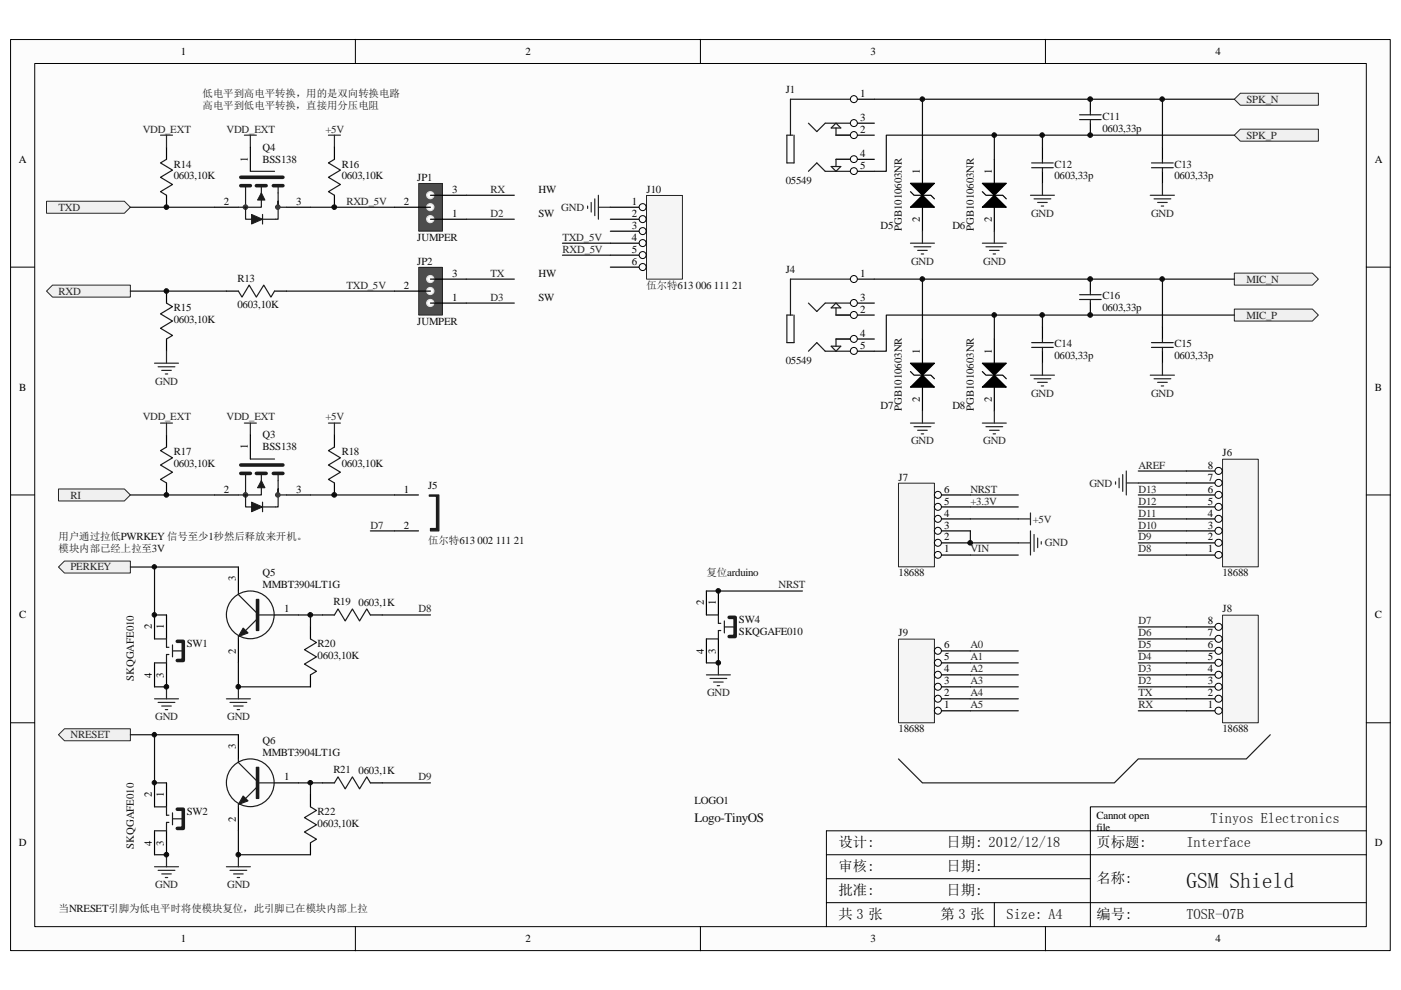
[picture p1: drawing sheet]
<svg xmlns="http://www.w3.org/2000/svg" width="297mm" height="210mm" viewBox="0 0 297 210" stroke-linecap="round" stroke-linejoin="round" font-family="sans-serif">
<path d="M2.3 8.4h292.5v193.1h-292.5z" fill="#fcfcfc"/>
<path d="M2.2 8.4h292.6v193.1h-292.6z" fill="none" stroke="#000" stroke-width=".21"/>
<path d="M7.4 13.5h282.3v183h-282.3z" fill="#fcfcfc"/>
<g fill="none" stroke="#000" stroke-width=".21">
<path d="M7.4 13.5h282.3v183h-282.3zM75.3 8.3v5.1M148.5 8.3v5.1M221.7 8.3v5.1M2.2 56.6h5.1M289.7 56.6h5.1M2.2 104.9h5.1M289.7 104.9h5.1M2.2 153.2h5.1M289.7 153.2h5.1M289.7 171.1h-58.5v25.4M289.7 176.1h-114.5v20.4"/>
<path d="M75.3 196.5v5.1M148.5 196.5v5.1M175.2 181.2h114.5M175.2 186.3h56M175.2 191.4h114.5M210.8 191.4v5.1M221.7 196.5v5.1"/>
</g>
<path d="M32.8 130.4v5.1M35.3 130.4v5.1M149.8 125.3v5.1M149.8 135.5v5M152.3 125.3v5.1M152.3 135.5v5M32.8 140.5v5.1M35.3 140.5v5.1" fill="none" stroke="#000" stroke-width=".25"/>
<path d="M32.8 135.5h2.5v1.7h.5M35.8 138.8h-.5v1.7h-2.5M36.6 138h2M36.6 136.7v2.6M149.8 130.4h2.5v1.8h.5M152.8 133.7h-.5v1.8h-2.5M153.6 132.9h2M153.6 131.7v2.5" fill="none" stroke="#1c1c1c" stroke-width=".25"/>
<path d="M37.6 136h1.3v4h-1.3M154.6 130.9h1.3v4.1h-1.3" fill="none" stroke="#1c1c1c" stroke-width=".76"/>
<path d="M12.4 120.2l1.3-1.2h13.9v2.5h-13.9z" fill-rule="evenodd" fill="#f0f0f0"/>
<path d="M12.4 120.2l1.3-1.2h13.9v2.5h-13.9z" fill="none" stroke="#262626" stroke-width=".21"/>
<path d="M32.8 148.2h5M33.5 148.9h3.6M34.3 149.7h2M35 150.5h.6M35.3 145.6v2.6" fill="none" stroke="#262626" stroke-width=".25"/>
<path d="M12.4 155.8l1.3-1.3h13.9v2.6h-13.9z" fill-rule="evenodd" fill="#f0f0f0"/>
<path d="M12.4 155.8l1.3-1.3h13.9v2.6h-13.9z" fill="none" stroke="#262626" stroke-width=".21"/>
<path d="M149.8 143.1h5.1M150.5 143.8h3.6M151.3 144.6h2M152.1 145.4h.5M152.3 140.5v2.6" fill="none" stroke="#262626" stroke-width=".25"/>
<path d="M259.2 130.5h7.6v22.7h-7.6z" fill="#f5f5f5"/>
<path d="M259.2 130.4h7.6v22.8h-7.6z" fill="none" stroke="#262626" stroke-width=".21"/>
<path d="M251.5 150.7h7.7" fill="none" stroke="#000" stroke-width=".25"/>
<circle cx="258.4" cy="150.7" r=".75" fill="#fcfcfc"/>
<circle cx="258.4" cy="150.7" r=".75" fill="none" stroke="#000" stroke-width=".21"/>
<path d="M251.5 148.2h7.7" fill="none" stroke="#000" stroke-width=".25"/>
<circle cx="258.4" cy="148.2" r=".75" fill="#fcfcfc"/>
<circle cx="258.4" cy="148.2" r=".75" fill="none" stroke="#000" stroke-width=".21"/>
<path d="M251.5 145.6h7.7" fill="none" stroke="#000" stroke-width=".25"/>
<circle cx="258.4" cy="145.6" r=".75" fill="#fcfcfc"/>
<circle cx="258.4" cy="145.6" r=".75" fill="none" stroke="#000" stroke-width=".21"/>
<path d="M251.5 143.1h7.7" fill="none" stroke="#000" stroke-width=".25"/>
<circle cx="258.4" cy="143.1" r=".75" fill="#fcfcfc"/>
<circle cx="258.4" cy="143.1" r=".75" fill="none" stroke="#000" stroke-width=".21"/>
<path d="M251.5 140.5h7.7" fill="none" stroke="#000" stroke-width=".25"/>
<circle cx="258.4" cy="140.5" r=".75" fill="#fcfcfc"/>
<circle cx="258.4" cy="140.5" r=".75" fill="none" stroke="#000" stroke-width=".21"/>
<path d="M251.5 138h7.7" fill="none" stroke="#000" stroke-width=".25"/>
<circle cx="258.4" cy="138" r=".75" fill="#fcfcfc"/>
<circle cx="258.4" cy="138" r=".75" fill="none" stroke="#000" stroke-width=".21"/>
<path d="M251.5 135.5h7.7" fill="none" stroke="#000" stroke-width=".25"/>
<circle cx="258.4" cy="135.5" r=".75" fill="#fcfcfc"/>
<circle cx="258.4" cy="135.5" r=".75" fill="none" stroke="#000" stroke-width=".21"/>
<path d="M251.5 132.9h7.7" fill="none" stroke="#000" stroke-width=".25"/>
<circle cx="258.4" cy="132.9" r=".75" fill="#fcfcfc"/>
<circle cx="258.4" cy="132.9" r=".75" fill="none" stroke="#000" stroke-width=".21"/>
<path d="M259.2 97.4h7.6v22.8h-7.6z" fill="#f5f5f5"/>
<path d="M259.2 97.4h7.6v22.8h-7.6z" fill="none" stroke="#262626" stroke-width=".21"/>
<path d="M251.5 117.7h7.7" fill="none" stroke="#000" stroke-width=".25"/>
<circle cx="258.4" cy="117.7" r=".75" fill="#fcfcfc"/>
<circle cx="258.4" cy="117.7" r=".75" fill="none" stroke="#000" stroke-width=".21"/>
<path d="M251.5 115.1h7.7" fill="none" stroke="#000" stroke-width=".25"/>
<circle cx="258.4" cy="115.1" r=".75" fill="#fcfcfc"/>
<circle cx="258.4" cy="115.1" r=".75" fill="none" stroke="#000" stroke-width=".21"/>
<path d="M251.5 112.6h7.7" fill="none" stroke="#000" stroke-width=".25"/>
<circle cx="258.4" cy="112.6" r=".75" fill="#fcfcfc"/>
<circle cx="258.4" cy="112.6" r=".75" fill="none" stroke="#000" stroke-width=".21"/>
<path d="M251.5 110h7.7" fill="none" stroke="#000" stroke-width=".25"/>
<circle cx="258.4" cy="110" r=".75" fill="#fcfcfc"/>
<circle cx="258.4" cy="110" r=".75" fill="none" stroke="#000" stroke-width=".21"/>
<path d="M251.5 107.5h7.7" fill="none" stroke="#000" stroke-width=".25"/>
<circle cx="258.4" cy="107.5" r=".75" fill="#fcfcfc"/>
<circle cx="258.4" cy="107.5" r=".75" fill="none" stroke="#000" stroke-width=".21"/>
<path d="M251.5 104.9h7.7" fill="none" stroke="#000" stroke-width=".25"/>
<circle cx="258.4" cy="104.9" r=".75" fill="#fcfcfc"/>
<circle cx="258.4" cy="104.9" r=".75" fill="none" stroke="#000" stroke-width=".21"/>
<path d="M251.5 102.4h7.7" fill="none" stroke="#000" stroke-width=".25"/>
<circle cx="258.4" cy="102.4" r=".75" fill="#fcfcfc"/>
<circle cx="258.4" cy="102.4" r=".75" fill="none" stroke="#000" stroke-width=".21"/>
<path d="M251.5 99.9h7.7" fill="none" stroke="#000" stroke-width=".25"/>
<circle cx="258.4" cy="99.8" r=".75" fill="#fcfcfc"/>
<circle cx="258.4" cy="99.8" r=".75" fill="none" stroke="#000" stroke-width=".21"/>
<path d="M190.5 135.6h7.6v17.6h-7.6z" fill="#f5f5f5"/>
<path d="M190.5 135.5h7.6v17.7h-7.6z" fill="none" stroke="#262626" stroke-width=".21"/>
<path d="M198.1 150.7h7.6" fill="none" stroke="#000" stroke-width=".25"/>
<circle cx="198.9" cy="150.7" r=".74" fill="#fcfcfc"/>
<circle cx="198.9" cy="150.7" r=".74" fill="none" stroke="#000" stroke-width=".21"/>
<path d="M198.1 148.2h7.6" fill="none" stroke="#000" stroke-width=".25"/>
<circle cx="198.9" cy="148.1" r=".74" fill="#fcfcfc"/>
<circle cx="198.9" cy="148.1" r=".74" fill="none" stroke="#000" stroke-width=".21"/>
<path d="M198.1 145.6h7.6" fill="none" stroke="#000" stroke-width=".25"/>
<circle cx="198.9" cy="145.6" r=".74" fill="#fcfcfc"/>
<circle cx="198.9" cy="145.6" r=".74" fill="none" stroke="#000" stroke-width=".21"/>
<path d="M198.1 143.1h7.6" fill="none" stroke="#000" stroke-width=".25"/>
<circle cx="198.9" cy="143.1" r=".74" fill="#fcfcfc"/>
<circle cx="198.9" cy="143.1" r=".74" fill="none" stroke="#000" stroke-width=".21"/>
<path d="M198.1 140.5h7.6" fill="none" stroke="#000" stroke-width=".25"/>
<circle cx="198.9" cy="140.5" r=".74" fill="#fcfcfc"/>
<circle cx="198.9" cy="140.5" r=".74" fill="none" stroke="#000" stroke-width=".21"/>
<path d="M198.1 138h7.6" fill="none" stroke="#000" stroke-width=".25"/>
<circle cx="198.9" cy="138" r=".74" fill="#fcfcfc"/>
<circle cx="198.9" cy="138" r=".74" fill="none" stroke="#000" stroke-width=".21"/>
<path d="M190.5 102.5h7.6v17.7h-7.6z" fill="#f5f5f5"/>
<path d="M190.5 102.4h7.6v17.8h-7.6z" fill="none" stroke="#262626" stroke-width=".21"/>
<path d="M198.1 117.7h7.6" fill="none" stroke="#000" stroke-width=".25"/>
<circle cx="198.9" cy="117.7" r=".74" fill="#fcfcfc"/>
<circle cx="198.9" cy="117.7" r=".74" fill="none" stroke="#000" stroke-width=".21"/>
<path d="M198.1 115.1h7.6" fill="none" stroke="#000" stroke-width=".25"/>
<circle cx="198.9" cy="115.1" r=".74" fill="#fcfcfc"/>
<circle cx="198.9" cy="115.1" r=".74" fill="none" stroke="#000" stroke-width=".21"/>
<path d="M198.1 112.6h7.6" fill="none" stroke="#000" stroke-width=".25"/>
<circle cx="198.9" cy="112.5" r=".74" fill="#fcfcfc"/>
<circle cx="198.9" cy="112.5" r=".74" fill="none" stroke="#000" stroke-width=".21"/>
<path d="M198.1 110h7.6" fill="none" stroke="#000" stroke-width=".25"/>
<circle cx="198.9" cy="110" r=".74" fill="#fcfcfc"/>
<circle cx="198.9" cy="110" r=".74" fill="none" stroke="#000" stroke-width=".21"/>
<path d="M198.1 107.5h7.6" fill="none" stroke="#000" stroke-width=".25"/>
<circle cx="198.9" cy="107.5" r=".74" fill="#fcfcfc"/>
<circle cx="198.9" cy="107.5" r=".74" fill="none" stroke="#000" stroke-width=".21"/>
<path d="M198.1 104.9h7.6" fill="none" stroke="#000" stroke-width=".25"/>
<circle cx="198.9" cy="104.9" r=".74" fill="#fcfcfc"/>
<circle cx="198.9" cy="104.9" r=".74" fill="none" stroke="#000" stroke-width=".21"/>
<g fill="none" stroke="#0e0e0e" stroke-width=".25">
<path d="M241.3 99.9h10.2M205.7 112.6v2.5h10.2M205.7 117.7h10.2M205.7 110h10.2M205.7 107.5h10.2M205.7 104.9h10.2M241.3 117.7h10.2M241.3 115.1h10.2M241.3 112.6h10.2M241.3 110h10.2M241.3 107.5h10.2M241.3 104.9h10.2"/>
<path d="M241.3 102.4h10.2M205.7 138h10.2M241.3 138h10.2M241.3 135.5h10.2M241.3 132.9h10.2M205.7 150.7h10.2M205.7 148.2h10.2M205.7 145.6h10.2M205.7 143.1h10.2M205.7 140.5h10.2M241.3 150.7h10.2M241.3 148.2h10.2"/>
<path d="M241.3 145.6h10.2M241.3 143.1h10.2M241.3 140.5h10.2"/>
</g>
<path d="M238.8 99.9v5M215.9 115.1h2.6M215.9 110h2.6M218.5 108.8v2.5M218.5 112.6v5.1M219.2 113.3v3.6M220 114.1v2M220.8 114.9v.5M236.5 102.2v.5M237.3 101.4v2M238 100.6v3.6M238.8 102.4h2.5" fill="none" stroke="#262626" stroke-width=".25"/>
<path d="M269.3 155.8l-5.1 5.1h-22.9l-5 5.1h-40.7l-5.1-5.1" fill="none" stroke="#1c1c1c" stroke-width=".25"/>
<path d="M9.9 42.7h16.5l1.2 1.2-1.2 1.3h-16.5z" fill-rule="evenodd" fill="#f0f0f0"/>
<path d="M9.9 42.7h16.5l1.2 1.2-1.2 1.3h-16.5z" fill="none" stroke="#262626" stroke-width=".21"/>
<path d="M9.9 61.7l1.2-1.2h16.5v2.5h-16.5z" fill-rule="evenodd" fill="#f0f0f0"/>
<path d="M9.9 61.7l1.2-1.2h16.5v2.5h-16.5z" fill="none" stroke="#262626" stroke-width=".21"/>
<path d="M261.7 65.5h16.6l1.2 1.3-1.2 1.3h-16.6z" fill-rule="evenodd" fill="#f0f0f0"/>
<path d="M261.7 65.5h16.6l1.2 1.3-1.2 1.3h-16.6z" fill="none" stroke="#262626" stroke-width=".21"/>
<path d="M261.7 28.7l1.3-1.3h16.5v2.5h-16.5z" fill-rule="evenodd" fill="#f0f0f0"/>
<path d="M261.7 28.7l1.3-1.3h16.5v2.5h-16.5z" fill="none" stroke="#262626" stroke-width=".21"/>
<path d="M53.1 31.2v5.1M221 31.2v2.6M221 36.3v2.6M246.5 31.2v2.6M246.5 36.3v2.6M45.5 43.9h5M60.7 43.9h5.1M221 69.3v2.6M221 74.5v2.5M246.5 69.3v2.6M246.5 74.5v2.5" fill="none" stroke="#000" stroke-width=".25"/>
<g fill="none" stroke="#1c1c1c" stroke-width=".25">
<path d="M218.7 35.6h4.6M218.7 34.5h4.6M221 33.8v.7M221 35.6v.7M244.1 35.6h4.6M244.1 34.5h4.6M246.5 33.8v.7M246.5 35.6v.7M218.7 73.7h4.6M218.7 72.6h4.6M221 71.9v.7M221 73.7v.8"/>
<path d="M244.1 73.7h4.6M244.1 72.6h4.6M246.5 71.9v.7M246.5 73.7v.8"/>
</g>
<g fill="none" stroke="#262626" stroke-width=".25">
<path d="M51.8 28.7h2.6M53.1 28.7v2.5M69.6 28.7h2.6M70.9 28.7v2.5M221 38.9v2.5M246.5 38.9v2.5M218.5 41.4h5.1M219.2 42.2h3.6M220 42.9h2M220.8 43.7h.5M243.9 41.4h5.1M244.7 42.2h3.5"/>
<path d="M245.4 42.9h2.1M246.2 43.7h.5M218.5 79.5h5.1M221 77v2.5M243.9 79.5h5.1M246.5 77v2.5M219.2 80.3h3.6M220 81.1h2M220.8 81.8h.5M244.7 80.3h3.5M245.4 81.1h2.1M246.2 81.8h.5"/>
</g>
<path d="M51.1 37.6h8.9M51.1 39.4h2M54.4 39.4h2M58 39.4h2" fill="none" stroke="#1c1c1c" stroke-width=".76"/>
<path d="M55.4 40.9l.8 1.5h-1.6z" fill="#1c1c1c"/>
<path d="M55.4 40.9l.8 1.5h-1.6z" fill="none" stroke="#1c1c1c" stroke-width=".21"/>
<path d="M52.1 39.4v4M59 39.4v4.5v-1.2" fill="none" stroke="#1c1c1c" stroke-width=".25"/>
<circle cx="52" cy="43.9" r=".48" fill="#373737"/>
<circle cx="52" cy="43.9" r=".48" fill="none" stroke="#373737" stroke-width=".21"/>
<path d="M53.1 36.3h5.1M55.4 39.6v4.3h-4.9M59 43.9h1.7" fill="none" stroke="#1c1c1c" stroke-width=".25"/>
<path d="M53.3 45.5l2.4 1-2.4 1z" fill="#1c1c1c"/>
<path d="M53.3 45.5l2.4 1-2.4 1z" fill="none" stroke="#1c1c1c" stroke-width=".21"/>
<path d="M52.1 43.9v2.6h1.2M55.7 45.5v2M59 43.9v2.6h-3.3" fill="none" stroke="#1c1c1c" stroke-width=".25"/>
<circle cx="58.9" cy="43.9" r=".48" fill="#373737"/>
<circle cx="58.9" cy="43.9" r=".48" fill="none" stroke="#373737" stroke-width=".21"/>
<path d="M35.3 31.2v2.6M70.9 31.2v2.6M35.3 41.4v2.5M70.9 41.4v2.5" fill="none" stroke="#000" stroke-width=".25"/>
<path d="M35.3 33.8l-1.3 .7 2.6 1.6-2.6 1.5 2.6 1.5-2.6 1.5 1.3 .8M70.9 33.8l-1.3 .7 2.6 1.6-2.6 1.5 2.6 1.5-2.6 1.5 1.3 .8" fill="none" stroke="#1c1c1c" stroke-width=".25"/>
<path d="M34 28.7h2.6M35.3 28.7v2.5" fill="none" stroke="#262626" stroke-width=".25"/>
<path d="M65.8 43.9h17.8" fill="none" stroke="#0e0e0e" stroke-width=".25"/>
<path d="M261.7 57.9h16.6l1.2 1.3-1.2 1.3h-16.6z" fill-rule="evenodd" fill="#f0f0f0"/>
<path d="M261.7 57.9h16.6l1.2 1.3-1.2 1.3h-16.6z" fill="none" stroke="#262626" stroke-width=".21"/>
<path d="M180.3 26.1h5.1" fill="none" stroke="#000" stroke-width=".25"/>
<circle cx="181" cy="26.1" r=".74" fill="#fcfcfc"/>
<circle cx="181" cy="26.1" r=".74" fill="none" stroke="#000" stroke-width=".21"/>
<path d="M180.3 28.7h5.1" fill="none" stroke="#000" stroke-width=".25"/>
<circle cx="181" cy="28.6" r=".74" fill="#fcfcfc"/>
<circle cx="181" cy="28.6" r=".74" fill="none" stroke="#000" stroke-width=".21"/>
<path d="M180.3 21h5.1" fill="none" stroke="#000" stroke-width=".25"/>
<circle cx="181" cy="21" r=".74" fill="#fcfcfc"/>
<circle cx="181" cy="21" r=".74" fill="none" stroke="#000" stroke-width=".21"/>
<path d="M167.6 21h12.7M171.4 26.1l1.8 1.8 1.8-1.8h5.3M176.2 27.1l1-1 1.1 1zM177.2 27.1v1.6h3.1" fill="none" stroke="#1c1c1c" stroke-width=".25"/>
<path d="M180.3 36.3h5.1" fill="none" stroke="#000" stroke-width=".25"/>
<circle cx="181" cy="36.3" r=".73" fill="#fcfcfc"/>
<circle cx="181" cy="36.3" r=".73" fill="none" stroke="#000" stroke-width=".21"/>
<path d="M180.3 33.8h5.1" fill="none" stroke="#000" stroke-width=".25"/>
<circle cx="181" cy="33.7" r=".73" fill="#fcfcfc"/>
<circle cx="181" cy="33.7" r=".73" fill="none" stroke="#000" stroke-width=".21"/>
<path d="M167.6 21v7.7M168.1 28.7h-1.3v5.8h1.6v-5.8M171.4 36.3l1.8-1.8 1.8 1.8h5.3M176.2 35.3h2.1l-1.1 1zM180.3 33.8h-3.1v1.5" fill="none" stroke="#1c1c1c" stroke-width=".25"/>
<path d="M180.3 64.3h5.1" fill="none" stroke="#000" stroke-width=".25"/>
<circle cx="181" cy="64.2" r=".74" fill="#fcfcfc"/>
<circle cx="181" cy="64.2" r=".74" fill="none" stroke="#000" stroke-width=".21"/>
<path d="M180.3 66.8h5.1" fill="none" stroke="#000" stroke-width=".25"/>
<circle cx="181" cy="66.8" r=".74" fill="#fcfcfc"/>
<circle cx="181" cy="66.8" r=".74" fill="none" stroke="#000" stroke-width=".21"/>
<path d="M180.3 59.2h5.1" fill="none" stroke="#000" stroke-width=".25"/>
<circle cx="181" cy="59.2" r=".74" fill="#fcfcfc"/>
<circle cx="181" cy="59.2" r=".74" fill="none" stroke="#000" stroke-width=".21"/>
<path d="M167.6 59.2h12.7M171.4 64.3l1.8 1.7 1.8-1.7h5.3M176.2 65.3l1-1 1.1 1zM177.2 65.3v1.5h3.1" fill="none" stroke="#1c1c1c" stroke-width=".25"/>
<path d="M180.3 74.5h5.1" fill="none" stroke="#000" stroke-width=".25"/>
<circle cx="181" cy="74.4" r=".74" fill="#fcfcfc"/>
<circle cx="181" cy="74.4" r=".74" fill="none" stroke="#000" stroke-width=".21"/>
<path d="M180.3 71.9h5.1" fill="none" stroke="#000" stroke-width=".25"/>
<circle cx="181" cy="71.9" r=".74" fill="#fcfcfc"/>
<circle cx="181" cy="71.9" r=".74" fill="none" stroke="#000" stroke-width=".21"/>
<path d="M167.6 59.2v7.6M168.1 66.8h-1.3v5.8h1.6v-5.8M171.4 74.5l1.8-1.9 1.8 1.9h5.3M176.2 73.4h2.1l-1.1 1.1zM180.3 71.9h-3.1v1.5" fill="none" stroke="#1c1c1c" stroke-width=".25"/>
<path d="M261.7 21l1.3-1.2h16.5v2.5h-16.5z" fill-rule="evenodd" fill="#f0f0f0"/>
<path d="M261.7 21l1.3-1.2h16.5v2.5h-16.5z" fill="none" stroke="#262626" stroke-width=".21"/>
<g fill="none" stroke="#000" stroke-width=".25">
<path d="M193 38.9h5.1l-2.5 2.5zM195.6 33.8v5.1M208.3 38.9h5.1l-2.6 2.5zM210.8 33.8v5.1M231.2 21v2.6M231.2 26.1v2.6M193 43.9l2.6-2.5 2.5 2.5zM193 40.6l.8 .8h3.6l.7 .8M195.6 43.9v5.1M208.3 43.9l2.5-2.5 2.6 2.5zM208.3 40.6l.7 .8h3.6l.8 .8M210.8 43.9v5.1"/>
<path d="M231.2 59.2v2.5M193 77h5.1l-2.5 2.5zM193 78.8l.8 .7h3.6l.7 .8M195.6 71.9v5.1M208.3 77h5.1l-2.6 2.5zM208.3 78.8l.7 .7h3.6l.8 .8M210.8 71.9v5.1M231.2 64.3v2.5M193 82.1l2.6-2.6 2.5 2.6zM195.6 82.1v5.1M208.3 82.1l2.5-2.6 2.6 2.6zM210.8 82.1v5.1"/>
</g>
<path d="M228.9 25.4h4.6M228.9 24.3h4.6M231.2 23.6v.7M231.2 25.4v.7M228.9 63.5h4.6M228.9 62.5h4.6M231.2 61.7v.8M231.2 63.5v.8" fill="none" stroke="#1c1c1c" stroke-width=".25"/>
<path d="M185.4 21h76.3M195.6 21v12.8M210.8 28.7v5.1M261.7 28.7h-73.8v7.6h-2.5M185.4 59.2h76.3M195.6 59.2v12.7M210.8 66.8v5.1M261.7 66.8h-73.8v7.7h-2.5" fill="none" stroke="#0e0e0e" stroke-width=".25"/>
<path d="M193 38.9h5.1l-2.5 2.5zM208.3 38.9h5.1l-2.6 2.5zM193 43.9l2.6-2.5 2.5 2.5zM208.3 43.9l2.5-2.5 2.6 2.5zM193 77h5.1l-2.5 2.5zM208.3 77h5.1l-2.6 2.5zM193 82.1l2.6-2.6 2.5 2.6zM208.3 82.1l2.5-2.6 2.6 2.6z" fill="#000"/>
<g fill="none" stroke="#262626" stroke-width=".25">
<path d="M193 51.6h5.1M193.8 52.3h3.6M194.6 53.1h2M195.3 53.8h.5M195.6 49v2.6M208.3 51.6h5.1M209 52.3h3.6M209.8 53.1h2M210.6 53.8h.5M210.8 49v2.6M193 89.7h5.1M193.8 90.5h3.6"/>
<path d="M194.6 91.2h2M195.3 92h.5M195.6 87.2v2.5M208.3 89.7h5.1M209 90.5h3.6M209.8 91.2h2M210.6 92h.5M210.8 87.2v2.5"/>
</g>
<path d="M88.8 38.9h5v10.1h-5z" fill="#4c4c4c"/>
<path d="M88.8 38.9h5v10.1h-5z" fill="none" stroke="#262626" stroke-width=".21"/>
<path d="M83.6 43.9h5.1M93.8 41.4h5.1" fill="none" stroke="#000" stroke-width=".25"/>
<circle cx="91.2" cy="41.4" r=".75" fill="#fcfcfc"/>
<circle cx="91.2" cy="41.4" r=".75" fill="none" stroke="#e2e2e2" stroke-width=".25"/>
<path d="M93.8 46.5h5.1" fill="none" stroke="#000" stroke-width=".25"/>
<circle cx="91.2" cy="43.9" r=".75" fill="#fcfcfc"/>
<circle cx="91.2" cy="43.9" r=".75" fill="none" stroke="#e2e2e2" stroke-width=".25"/>
<circle cx="91.2" cy="46.5" r=".75" fill="#fcfcfc"/>
<circle cx="91.2" cy="46.5" r=".75" fill="none" stroke="#e2e2e2" stroke-width=".25"/>
<path d="M88.7 43.9h2.6M91.3 46.5h2.5M91.3 41.4h2.5" fill="none" stroke="#000" stroke-width=".25"/>
<path d="M88.8 56.7h5v10.1h-5z" fill="#4c4c4c"/>
<path d="M88.8 56.7h5v10.1h-5z" fill="none" stroke="#262626" stroke-width=".21"/>
<path d="M93.8 59.2h5.1M83.6 61.7h5.1" fill="none" stroke="#000" stroke-width=".25"/>
<circle cx="91.2" cy="59.2" r=".75" fill="#fcfcfc"/>
<circle cx="91.2" cy="59.2" r=".75" fill="none" stroke="#e2e2e2" stroke-width=".25"/>
<path d="M93.8 64.3h5.1" fill="none" stroke="#000" stroke-width=".25"/>
<circle cx="91.2" cy="61.7" r=".75" fill="#fcfcfc"/>
<circle cx="91.2" cy="61.7" r=".75" fill="none" stroke="#e2e2e2" stroke-width=".25"/>
<circle cx="91.2" cy="64.2" r=".75" fill="#fcfcfc"/>
<circle cx="91.2" cy="64.2" r=".75" fill="none" stroke="#e2e2e2" stroke-width=".25"/>
<path d="M91.3 59.2h2.5M35.3 61.7v2.6M35.3 71.9v2.6M48 61.7h2.5M58.2 61.7h2.5M88.7 61.7h2.6M91.3 64.3h2.5M50.5 120.2v5.1M50.5 135.5v5M58.2 130.4h5.1" fill="none" stroke="#000" stroke-width=".25"/>
<path d="M27.6 43.9h17.9M98.9 41.4h10.1M98.9 46.5h10.1M98.9 59.2h10.1M27.6 61.7h20.4M60.7 61.7h22.9M98.9 64.3h10.1" fill="none" stroke="#0e0e0e" stroke-width=".25"/>
<path d="M35.3 64.3l1.3 .7-2.6 1.5 2.6 1.6-2.6 1.5 2.6 1.5-1.3 .8M50.5 61.7l.8 1.3 1.5-2.5 1.6 2.5 1.5-2.5 1.5 2.5 .8-1.3M50.5 125.3v.8l3.9 3.8M50.5 135v.5M54.4 131.4l-2.3 2.3M54.4 130.4h3.8" fill="none" stroke="#1c1c1c" stroke-width=".25"/>
<path d="M32.8 77h5M33.5 77.8h3.6M34.3 78.5h2M35 79.3h.6M35.3 74.5v2.5" fill="none" stroke="#262626" stroke-width=".25"/>
<path d="M54.4 127.1h.5v6.6h-.5z" fill-rule="evenodd" fill="#1c1c1c"/>
<path d="M54.4 127.1h.5v6.6h-.5z" fill="none" stroke="#1c1c1c" stroke-width=".25"/>
<path d="M51.6 133.2l1 1-2.1 .8z" fill="#1c1c1c"/>
<g fill="none" stroke="#1c1c1c" stroke-width=".25">
<path d="M51.6 133.2l1 1-2.1 .8zM65.8 135.5l1.3 .7-2.5 1.6 2.5 1.5-2.5 1.5 2.5 1.5-1.3 .8M70.9 130.4l.8-1.3 1.5 2.6 1.5-2.6 1.5 2.6 1.6-2.6 .7 1.3M32.8 171.1h2.5v1.7h.5M35.8 174.4h-.5v1.7h-2.5M36.6 173.6h2M36.6 172.3v2.6M50.5 160.9v.8l3.9 3.8M50.5 170.6v.5M54.4 167l-2.3 2.3M54.4 166h3.8"/>
<circle cx="53.1" cy="130.4" r="5.1"/>
</g>
<path d="M48 148.2h5.1M48.8 148.9h3.5M49.5 149.7h2.1M50.3 150.5h.5M50.5 145.6v2.6M32.8 183.8h5M33.5 184.5h3.6M34.3 185.3h2M35 186.1h.6M35.3 181.2v2.6" fill="none" stroke="#262626" stroke-width=".25"/>
<path d="M50.5 120.2h-17.7v10.2h2.5M63.3 130.4h5.1M65.8 130.4v2.5M81.1 130.4h10.2M32.8 145.6h2.5M50.5 140.5v5.1h15.3" fill="none" stroke="#0e0e0e" stroke-width=".25"/>
<path d="M65.8 132.9v2.6M68.4 130.4h2.5M78.5 130.4h2.6M50.5 155.8v5.1M65.8 143.1v2.5M32.8 166v5.1M32.8 176.1v5.1M35.3 166v5.1M35.3 176.1v5.1M50.5 171.1v5M58.2 166h5.1" fill="none" stroke="#000" stroke-width=".25"/>
<path d="M37.6 171.6h1.3v4h-1.3" fill="none" stroke="#1c1c1c" stroke-width=".76"/>
<path d="M54.4 162.7h.5v6.6h-.5z" fill-rule="evenodd" fill="#1c1c1c"/>
<path d="M54.4 162.7h.5v6.6h-.5z" fill="none" stroke="#1c1c1c" stroke-width=".25"/>
<path d="M51.6 168.8l1 1-2.1 .8z" fill="#1c1c1c"/>
<g fill="none" stroke="#1c1c1c" stroke-width=".25">
<path d="M51.6 168.8l1 1-2.1 .8zM65.8 171.1l1.3 .7-2.5 1.6 2.5 1.5-2.5 1.5 2.5 1.5-1.3 .8M70.9 166l.8-1.3 1.5 2.6 1.5-2.6 1.5 2.6 1.6-2.6 .7 1.3"/>
<circle cx="53.1" cy="166" r="5.1"/>
</g>
<path d="M48 183.8h5.1M48.8 184.5h3.5M49.5 185.3h2.1M50.3 186.1h.5M50.5 181.2v2.6" fill="none" stroke="#262626" stroke-width=".25"/>
<path d="M149.8 125.3h20.3M50.5 155.8h-17.7v10.2h2.5M50.5 176.1v5.1h15.3M63.3 166h5.1M65.8 166v2.5M81.1 166h10.2M32.8 181.2h2.5" fill="none" stroke="#0e0e0e" stroke-width=".25"/>
<path d="M65.8 168.5v2.6M65.8 178.7v2.5M68.4 166h2.5M78.5 166h2.6" fill="none" stroke="#000" stroke-width=".25"/>
<path d="M12.4 103.7h14l1.2 1.2-1.2 1.3h-14z" fill-rule="evenodd" fill="#f0f0f0"/>
<path d="M12.4 103.7h14l1.2 1.2-1.2 1.3h-14z" fill="none" stroke="#262626" stroke-width=".21"/>
<path d="M51.8 89.7h2.6M53.1 89.7v2.5M69.6 89.7h2.6M70.9 89.7v2.5" fill="none" stroke="#262626" stroke-width=".25"/>
<path d="M53.1 92.2v5.1M45.5 104.9h5M60.7 104.9h5.1" fill="none" stroke="#000" stroke-width=".25"/>
<path d="M51.1 98.6h8.9M51.1 100.4h2M54.4 100.4h2M58 100.4h2" fill="none" stroke="#1c1c1c" stroke-width=".76"/>
<path d="M55.4 101.9l.8 1.5h-1.6z" fill="#1c1c1c"/>
<path d="M55.4 101.9l.8 1.5h-1.6z" fill="none" stroke="#1c1c1c" stroke-width=".21"/>
<path d="M52.1 100.4v4M59 100.4v4.5v-1.2" fill="none" stroke="#1c1c1c" stroke-width=".25"/>
<circle cx="52" cy="104.9" r=".49" fill="#373737"/>
<circle cx="52" cy="104.9" r=".49" fill="none" stroke="#373737" stroke-width=".21"/>
<path d="M53.1 97.3h5.1M55.4 100.6v4.3h-4.9M59 104.9h1.7" fill="none" stroke="#1c1c1c" stroke-width=".25"/>
<path d="M53.3 106.5l2.4 1-2.4 1z" fill="#1c1c1c"/>
<path d="M53.3 106.5l2.4 1-2.4 1z" fill="none" stroke="#1c1c1c" stroke-width=".21"/>
<path d="M52.1 104.9v2.6h1.2M55.7 106.5v2M59 104.9v2.6h-3.3" fill="none" stroke="#1c1c1c" stroke-width=".25"/>
<circle cx="58.9" cy="104.9" r=".49" fill="#373737"/>
<circle cx="58.9" cy="104.9" r=".49" fill="none" stroke="#373737" stroke-width=".21"/>
<path d="M35.3 92.2v2.6M70.9 92.2v2.6M35.3 102.4v2.5M70.9 102.4v2.5M83.6 104.9h5.1M83.6 112.6h5.1" fill="none" stroke="#000" stroke-width=".25"/>
<path d="M35.3 94.8l-1.3 .7 2.6 1.6-2.6 1.5 2.6 1.5-2.6 1.5 1.3 .8M70.9 94.8l-1.3 .7 2.6 1.6-2.6 1.5 2.6 1.5-2.6 1.5 1.3 .8" fill="none" stroke="#1c1c1c" stroke-width=".25"/>
<path d="M34 89.7h2.6M35.3 89.7v2.5" fill="none" stroke="#262626" stroke-width=".25"/>
<path d="M27.6 104.9h17.9M65.8 104.9h17.8" fill="none" stroke="#0e0e0e" stroke-width=".25"/>
<path d="M91 104.9h2v7.7h-1.7v-.5h1.2v-6.9h-1.5z" fill-rule="evenodd" fill="#1c1c1c"/>
<path d="M91 104.9h2v7.7h-1.7v-.5h1.2v-6.9h-1.5z" fill="none" stroke="#1c1c1c" stroke-width=".25"/>
<path d="M221 28.7v2.5M246.5 21v10.2M246.5 59.2v10.1M221 66.8v2.5M78.5 112.6h5.1M27.6 120.2h5.2M27.6 155.8h5.2M149.8 140.5h2.5" fill="none" stroke="#0e0e0e" stroke-width=".25"/>
<path d="M137.1 41.5h7.6v17.7h-7.6z" fill="#f5f5f5"/>
<path d="M137.1 41.4h7.6v17.8h-7.6z" fill="none" stroke="#262626" stroke-width=".21"/>
<path d="M129.4 43.9h7.7" fill="none" stroke="#000" stroke-width=".25"/>
<circle cx="136.3" cy="43.9" r=".74" fill="#fcfcfc"/>
<circle cx="136.3" cy="43.9" r=".74" fill="none" stroke="#000" stroke-width=".21"/>
<path d="M129.4 46.5h7.7" fill="none" stroke="#000" stroke-width=".25"/>
<circle cx="136.3" cy="46.5" r=".74" fill="#fcfcfc"/>
<circle cx="136.3" cy="46.5" r=".74" fill="none" stroke="#000" stroke-width=".21"/>
<path d="M129.4 49h7.7" fill="none" stroke="#000" stroke-width=".25"/>
<circle cx="136.3" cy="49" r=".74" fill="#fcfcfc"/>
<circle cx="136.3" cy="49" r=".74" fill="none" stroke="#000" stroke-width=".21"/>
<path d="M129.4 51.6h7.7" fill="none" stroke="#000" stroke-width=".25"/>
<circle cx="136.3" cy="51.5" r=".74" fill="#fcfcfc"/>
<circle cx="136.3" cy="51.5" r=".74" fill="none" stroke="#000" stroke-width=".21"/>
<path d="M129.4 54.1h7.7" fill="none" stroke="#000" stroke-width=".25"/>
<circle cx="136.3" cy="54.1" r=".74" fill="#fcfcfc"/>
<circle cx="136.3" cy="54.1" r=".74" fill="none" stroke="#000" stroke-width=".21"/>
<path d="M129.4 56.6h7.7" fill="none" stroke="#000" stroke-width=".25"/>
<circle cx="136.3" cy="56.6" r=".74" fill="#fcfcfc"/>
<circle cx="136.3" cy="56.6" r=".74" fill="none" stroke="#000" stroke-width=".21"/>
<path d="M124.6 43.7v.5M125.3 42.9v2.1M126.1 42.2v3.5M126.9 41.4v5.1M126.9 43.9h2.5" fill="none" stroke="#262626" stroke-width=".25"/>
<path d="M119.2 51.6h10.2M119.2 54.1h10.2" fill="none" stroke="#0e0e0e" stroke-width=".25"/>
<circle cx="32.7" cy="165.9" r=".46" fill="#0e0e0e"/>
<circle cx="32.7" cy="165.9" r=".46" fill="none" stroke="#0e0e0e" stroke-width=".21"/>
<circle cx="32.7" cy="155.8" r=".47" fill="#0e0e0e"/>
<circle cx="32.7" cy="155.8" r=".47" fill="none" stroke="#0e0e0e" stroke-width=".21"/>
<circle cx="32.7" cy="130.4" r=".48" fill="#0e0e0e"/>
<circle cx="32.7" cy="130.4" r=".48" fill="none" stroke="#0e0e0e" stroke-width=".21"/>
<circle cx="32.7" cy="120.2" r=".46" fill="#0e0e0e"/>
<circle cx="32.7" cy="120.2" r=".46" fill="none" stroke="#0e0e0e" stroke-width=".21"/>
<circle cx="35.3" cy="181.2" r=".49" fill="#0e0e0e"/>
<circle cx="35.3" cy="181.2" r=".49" fill="none" stroke="#0e0e0e" stroke-width=".21"/>
<circle cx="35.3" cy="145.6" r=".49" fill="#0e0e0e"/>
<circle cx="35.3" cy="145.6" r=".49" fill="none" stroke="#0e0e0e" stroke-width=".21"/>
<circle cx="35.3" cy="104.9" r=".49" fill="#0e0e0e"/>
<circle cx="35.3" cy="104.9" r=".49" fill="none" stroke="#0e0e0e" stroke-width=".21"/>
<circle cx="35.3" cy="61.7" r=".49" fill="#0e0e0e"/>
<circle cx="35.3" cy="61.7" r=".49" fill="none" stroke="#0e0e0e" stroke-width=".21"/>
<circle cx="35.3" cy="43.9" r=".49" fill="#0e0e0e"/>
<circle cx="35.3" cy="43.9" r=".49" fill="none" stroke="#0e0e0e" stroke-width=".21"/>
<circle cx="50.5" cy="181.2" r=".49" fill="#0e0e0e"/>
<circle cx="50.5" cy="181.2" r=".49" fill="none" stroke="#0e0e0e" stroke-width=".21"/>
<circle cx="50.5" cy="145.6" r=".49" fill="#0e0e0e"/>
<circle cx="50.5" cy="145.6" r=".49" fill="none" stroke="#0e0e0e" stroke-width=".21"/>
<circle cx="65.8" cy="165.9" r=".48" fill="#0e0e0e"/>
<circle cx="65.8" cy="165.9" r=".48" fill="none" stroke="#0e0e0e" stroke-width=".21"/>
<circle cx="65.8" cy="130.4" r=".49" fill="#0e0e0e"/>
<circle cx="65.8" cy="130.4" r=".49" fill="none" stroke="#0e0e0e" stroke-width=".21"/>
<circle cx="70.9" cy="104.9" r=".49" fill="#0e0e0e"/>
<circle cx="70.9" cy="104.9" r=".49" fill="none" stroke="#0e0e0e" stroke-width=".21"/>
<circle cx="70.9" cy="43.9" r=".49" fill="#0e0e0e"/>
<circle cx="70.9" cy="43.9" r=".49" fill="none" stroke="#0e0e0e" stroke-width=".21"/>
<circle cx="152.3" cy="140.5" r=".49" fill="#0e0e0e"/>
<circle cx="152.3" cy="140.5" r=".49" fill="none" stroke="#0e0e0e" stroke-width=".21"/>
<circle cx="152.3" cy="125.3" r=".49" fill="#0e0e0e"/>
<circle cx="152.3" cy="125.3" r=".49" fill="none" stroke="#0e0e0e" stroke-width=".21"/>
<circle cx="195.6" cy="59.2" r=".49" fill="#0e0e0e"/>
<circle cx="195.6" cy="59.2" r=".49" fill="none" stroke="#0e0e0e" stroke-width=".21"/>
<circle cx="195.6" cy="21" r=".49" fill="#0e0e0e"/>
<circle cx="195.6" cy="21" r=".49" fill="none" stroke="#0e0e0e" stroke-width=".21"/>
<circle cx="205.7" cy="115.1" r=".49" fill="#0e0e0e"/>
<circle cx="205.7" cy="115.1" r=".49" fill="none" stroke="#0e0e0e" stroke-width=".21"/>
<circle cx="210.8" cy="66.8" r=".49" fill="#0e0e0e"/>
<circle cx="210.8" cy="66.8" r=".49" fill="none" stroke="#0e0e0e" stroke-width=".21"/>
<circle cx="210.8" cy="28.6" r=".49" fill="#0e0e0e"/>
<circle cx="210.8" cy="28.6" r=".49" fill="none" stroke="#0e0e0e" stroke-width=".21"/>
<circle cx="221" cy="66.8" r=".49" fill="#0e0e0e"/>
<circle cx="221" cy="66.8" r=".49" fill="none" stroke="#0e0e0e" stroke-width=".21"/>
<circle cx="221" cy="28.6" r=".48" fill="#0e0e0e"/>
<circle cx="221" cy="28.6" r=".48" fill="none" stroke="#0e0e0e" stroke-width=".21"/>
<circle cx="231.2" cy="66.8" r=".49" fill="#0e0e0e"/>
<circle cx="231.2" cy="66.8" r=".49" fill="none" stroke="#0e0e0e" stroke-width=".21"/>
<circle cx="231.2" cy="59.2" r=".49" fill="#0e0e0e"/>
<circle cx="231.2" cy="59.2" r=".49" fill="none" stroke="#0e0e0e" stroke-width=".21"/>
<circle cx="231.2" cy="28.6" r=".49" fill="#0e0e0e"/>
<circle cx="231.2" cy="28.6" r=".49" fill="none" stroke="#0e0e0e" stroke-width=".21"/>
<circle cx="231.2" cy="21" r=".49" fill="#0e0e0e"/>
<circle cx="231.2" cy="21" r=".49" fill="none" stroke="#0e0e0e" stroke-width=".21"/>
<circle cx="246.4" cy="59.2" r=".49" fill="#0e0e0e"/>
<circle cx="246.4" cy="59.2" r=".49" fill="none" stroke="#0e0e0e" stroke-width=".21"/>
<circle cx="246.4" cy="21" r=".49" fill="#0e0e0e"/>
<circle cx="246.4" cy="21" r=".49" fill="none" stroke="#0e0e0e" stroke-width=".21"/>
<text font-size="4.6" fill="#0e0e0e" x="251.5" y="188.3">GSM Shield</text>
<g font-size="3.1">
<text x="177.8" y="179.5">设计:</text>
<text x="200.7" y="179.5">日期: 2012/12/18</text>
<text x="232.5" y="179.5">页标题:</text>
<text x="177.8" y="184.7">审核:</text>
<text x="200.7" y="184.7">日期:</text>
<text x="177.8" y="189.7">批准:</text>
<text x="200.7" y="189.7">日期:</text>
<text x="232.5" y="187.2">名称:</text>
<text x="177.8" y="194.8">共 3 张</text>
<text x="199.4" y="194.8">第 3 张</text>
<text x="213.4" y="194.8">Size: A4</text>
<text x="232.5" y="194.8">编号:</text>
</g>
<g font-size="3.1" fill="#0e0e0e">
<text x="251.5" y="179.5">Interface</text>
<text x="256.6" y="174.5">Tinyos Electronics</text>
<text x="251.5" y="194.8">TOSR-07B</text>
</g>
<text font-size="2.8" fill="#0e0e0e" x="147.2" y="174.3">Logo-TinyOS</text>
<g font-size="2.3">
<text x="38.3" y="11.6">1</text>
<text x="111.4" y="11.6">2</text>
<text x="184.6" y="11.6">3</text>
<text x="257.7" y="11.6">4</text>
<text x="182.4" y="20.5">1</text>
<text x="182.4" y="25.6">3</text>
<text x="182.4" y="28.2">2</text>
<text x="4" y="34.5">A</text>
<text x="52.6" y="34.3" transform="rotate(-90 52.6 34.3)">1</text>
<text x="182.4" y="35.8">5</text>
<text x="182.4" y="33.2">4</text>
<text x="291.5" y="34.5">A</text>
<text x="95.8" y="40.9">3</text>
<text x="195" y="36.8" transform="rotate(-90 195 36.8)">1</text>
<text x="210.3" y="36.8" transform="rotate(-90 210.3 36.8)">1</text>
<text x="47.5" y="43.4">2</text>
<text x="62.8" y="43.4">3</text>
<text x="85.6" y="43.4">2</text>
<text x="95.8" y="45.9">1</text>
<text x="133.9" y="43.4">1</text>
<text x="133.9" y="45.9">2</text>
<text x="195" y="47.1" transform="rotate(-90 195 47.1)">2</text>
<text x="210.3" y="47.1" transform="rotate(-90 210.3 47.1)">2</text>
<text x="133.9" y="48.5">3</text>
<text x="133.9" y="51">4</text>
<text x="133.9" y="53.6">5</text>
<text x="95.8" y="58.7">3</text>
<text x="133.9" y="56.1">6</text>
<text x="182.4" y="58.7">1</text>
<text x="85.6" y="61.2">2</text>
<text x="95.8" y="63.8">1</text>
<text x="182.4" y="63.8">3</text>
<text x="182.4" y="66.3">2</text>
<text x="182.4" y="71.4">4</text>
<text x="182.4" y="73.9">5</text>
<text x="195" y="75" transform="rotate(-90 195 75)">1</text>
<text x="210.3" y="75" transform="rotate(-90 210.3 75)">1</text>
<text x="4.1" y="82.8">B</text>
<text x="291.5" y="82.8">B</text>
<text x="195" y="85.3" transform="rotate(-90 195 85.3)">2</text>
<text x="210.3" y="85.3" transform="rotate(-90 210.3 85.3)">2</text>
<text x="52.6" y="95.3" transform="rotate(-90 52.6 95.3)">1</text>
<text x="256.1" y="101.9">7</text>
<text x="256.1" y="99.4">8</text>
<text x="47.5" y="104.4">2</text>
<text x="62.8" y="104.4">3</text>
<text x="85.6" y="104.4">1</text>
<text x="200.1" y="107">5</text>
<text x="200.1" y="104.4">6</text>
<text x="256.1" y="107">5</text>
<text x="256.1" y="104.4">6</text>
<text x="85.6" y="112.1">2</text>
<text x="200.1" y="112.1">3</text>
<text x="200.1" y="109.5">4</text>
<text x="256.1" y="112.1">3</text>
<text x="256.1" y="109.5">4</text>
<text x="200.1" y="117.1">1</text>
<text x="200.1" y="114.6">2</text>
<text x="256.1" y="117.1">1</text>
<text x="256.1" y="114.6">2</text>
<text x="50" y="123.3" transform="rotate(-90 50 123.3)">3</text>
<text x="4.1" y="131.1">C</text>
<text x="60.2" y="129.8">1</text>
<text x="149.2" y="128.4" transform="rotate(-90 149.2 128.4)">2</text>
<text x="151.8" y="128.4" transform="rotate(-90 151.8 128.4)">1</text>
<text x="291.5" y="131.1">C</text>
<text x="32.2" y="133.4" transform="rotate(-90 32.2 133.4)">2</text>
<text x="34.8" y="133.4" transform="rotate(-90 34.8 133.4)">1</text>
<text x="200.1" y="137.5">6</text>
<text x="256.1" y="137.5">6</text>
<text x="256.1" y="134.9">7</text>
<text x="256.1" y="132.4">8</text>
<text x="32.2" y="143.8" transform="rotate(-90 32.2 143.8)">4</text>
<text x="34.8" y="143.8" transform="rotate(-90 34.8 143.8)">3</text>
<text x="50" y="138.7" transform="rotate(-90 50 138.7)">2</text>
<text x="149.2" y="138.7" transform="rotate(-90 149.2 138.7)">4</text>
<text x="151.8" y="138.7" transform="rotate(-90 151.8 138.7)">3</text>
<text x="200.1" y="142.6">4</text>
<text x="200.1" y="140">5</text>
<text x="256.1" y="142.6">4</text>
<text x="256.1" y="140">5</text>
<text x="200.1" y="147.7">2</text>
<text x="200.1" y="145.1">3</text>
<text x="256.1" y="147.7">2</text>
<text x="256.1" y="145.1">3</text>
<text x="200.1" y="150.2">1</text>
<text x="256.1" y="150.2">1</text>
<text x="50" y="158.9" transform="rotate(-90 50 158.9)">3</text>
<text x="60.2" y="165.4">1</text>
<text x="32.2" y="169" transform="rotate(-90 32.2 169)">2</text>
<text x="34.8" y="169" transform="rotate(-90 34.8 169)">1</text>
<text x="232.5" y="173.6">Cannot open</text>
<text x="4" y="179.4">D</text>
<text x="32.2" y="179.4" transform="rotate(-90 32.2 179.4)">4</text>
<text x="34.8" y="179.4" transform="rotate(-90 34.8 179.4)">3</text>
<text x="50" y="174.2" transform="rotate(-90 50 174.2)">2</text>
<text x="232.5" y="176.1">file</text>
<text x="291.5" y="179.4">D</text>
<text x="38.3" y="199.8">1</text>
<text x="111.4" y="199.8">2</text>
<text x="184.6" y="199.8">3</text>
<text x="257.7" y="199.8">4</text>
</g>
<g font-size="2.3" fill="#0e0e0e">
<text x="166.6" y="19.8">J1</text>
<text x="233.8" y="25.4">C11</text>
<text x="233.8" y="27.9">0603,33p</text>
<text x="36.8" y="35.5">R14</text>
<text x="55.7" y="32">Q4</text>
<text x="55.7" y="34.5">BSS138</text>
<text x="72.5" y="35.5">R16</text>
<text x="223.6" y="35.5">C12</text>
<text x="249" y="35.5">C13</text>
<text x="36.8" y="38.1">0603,10K</text>
<text x="72.5" y="38.1">0603,10K</text>
<text x="88.5" y="38.3">JP1</text>
<text x="114.2" y="40.9">HW</text>
<text x="137.1" y="40.9">J10</text>
<text x="166.6" y="39.1">05549</text>
<text x="223.6" y="38.1">0603,33p</text>
<text x="249" y="38.1">0603,33p</text>
<text x="114.2" y="45.9">SW</text>
<text x="88.5" y="51">JUMPER</text>
<text x="186.7" y="48.5">D5</text>
<text x="191.2" y="49" transform="rotate(-90 191.2 49)">PGB1010603NR</text>
<text x="201.9" y="48.5">D6</text>
<text x="206.5" y="49" transform="rotate(-90 206.5 49)">PGB1010603NR</text>
<text x="50.3" y="59.7">R13</text>
<text x="88.5" y="56.1">JP2</text>
<text x="114.2" y="58.7">HW</text>
<text x="166.6" y="57.9">J4</text>
<text x="50.3" y="65.3">0603,10K</text>
<text x="114.2" y="63.8">SW</text>
<text x="233.8" y="63.5">C16</text>
<text x="36.8" y="66">R15</text>
<text x="36.8" y="68.6">0603,10K</text>
<text x="88.5" y="68.8">JUMPER</text>
<text x="233.8" y="66">0603,33p</text>
<text x="166.6" y="77.2">05549</text>
<text x="223.6" y="73.7">C14</text>
<text x="223.6" y="76.2">0603,33p</text>
<text x="249" y="73.7">C15</text>
<text x="249" y="76.2">0603,33p</text>
<text x="186.7" y="86.6">D7</text>
<text x="191.2" y="87.2" transform="rotate(-90 191.2 87.2)">PGB1010603NR</text>
<text x="201.9" y="86.6">D8</text>
<text x="206.5" y="87.2" transform="rotate(-90 206.5 87.2)">PGB1010603NR</text>
<text x="55.7" y="93">Q3</text>
<text x="55.7" y="95.5">BSS138</text>
<text x="36.8" y="96.5">R17</text>
<text x="36.8" y="99.1">0603,10K</text>
<text x="72.5" y="96.5">R18</text>
<text x="72.5" y="99.1">0603,10K</text>
<text x="190.5" y="101.9">J7</text>
<text x="259.2" y="96.8">J6</text>
<text x="90.8" y="103.7">J5</text>
<text x="55.7" y="122.2">Q5</text>
<text x="55.7" y="124.8">MMBT3904LT1G</text>
<text x="190.5" y="122.2">18688</text>
<text x="259.2" y="122.2">18688</text>
<text x="70.7" y="128.3">R19</text>
<text x="76" y="128.6">0603,1K</text>
<text x="259.2" y="129.8">J8</text>
<text x="39.6" y="137.2">SW1</text>
<text x="67.3" y="137.2">R20</text>
<text x="156.7" y="132.1">SW4</text>
<text x="156.7" y="134.7">SKQGAFE010</text>
<text x="190.5" y="134.9">J9</text>
<text x="67.3" y="139.8">0603,10K</text>
<text x="28.4" y="144.4" transform="rotate(-90 28.4 144.4)">SKQGAFE010</text>
<text x="190.5" y="155.3">18688</text>
<text x="259.2" y="155.3">18688</text>
<text x="55.7" y="157.8">Q6</text>
<text x="55.7" y="160.4">MMBT3904LT1G</text>
<text x="70.7" y="163.9">R21</text>
<text x="76" y="164.2">0603,1K</text>
<text x="39.6" y="172.8">SW2</text>
<text x="67.3" y="172.8">R22</text>
<text x="147.2" y="170.5">LOGO1</text>
<text x="67.3" y="175.3">0603,10K</text>
<text x="28.4" y="180" transform="rotate(-90 28.4 180)">SKQGAFE010</text>
</g>
<g font-size="2.3" fill="#262626">
<text x="264.3" y="21.8">SPK_N</text>
<text x="30.3" y="28.2">VDD_EXT</text>
<text x="48" y="28.2">VDD_EXT</text>
<text x="69" y="28.2">+5V</text>
<text x="264.3" y="29.4">SPK_P</text>
<text x="104" y="40.9">RX</text>
<text x="12.4" y="44.7">TXD</text>
<text x="73.5" y="43.4">RXD_5V</text>
<text x="104" y="45.9">D2</text>
<text x="119" y="44.7">GND</text>
<text x="218.6" y="45.9">GND</text>
<text x="244" y="45.9">GND</text>
<text x="119.2" y="51">TXD_5V</text>
<text x="119.2" y="53.6">RXD_5V</text>
<text x="104" y="58.7">TX</text>
<text x="193.2" y="56.1">GND</text>
<text x="208.4" y="56.1">GND</text>
<text x="264.3" y="59.9">MIC_N</text>
<text x="12.4" y="62.5">RXD</text>
<text x="73.5" y="61.2">TXD_5V</text>
<text x="104" y="63.8">D3</text>
<text x="264.3" y="67.6">MIC_P</text>
<text x="32.9" y="81.5">GND</text>
<text x="30.3" y="89.2">VDD_EXT</text>
<text x="48" y="89.2">VDD_EXT</text>
<text x="69" y="89.2">+5V</text>
<text x="218.6" y="84.1">GND</text>
<text x="244" y="84.1">GND</text>
<text x="193.2" y="94.2">GND</text>
<text x="208.4" y="94.2">GND</text>
<text x="241.4" y="99.4">AREF</text>
<text x="15" y="105.7">RI</text>
<text x="205.8" y="107">+3.3V</text>
<text x="205.8" y="104.4">NRST</text>
<text x="231" y="103.2">GND</text>
<text x="241.4" y="107">D12</text>
<text x="241.4" y="104.4">D13</text>
<text x="78.6" y="112.1">D7</text>
<text x="219" y="110.8">+5V</text>
<text x="241.4" y="112.1">D10</text>
<text x="241.4" y="109.5">D11</text>
<text x="205.8" y="117.1">VIN</text>
<text x="221.5" y="115.9">GND</text>
<text x="241.4" y="117.1">D8</text>
<text x="241.4" y="114.6">D9</text>
<text x="15" y="120.9">PERKEY</text>
<text x="165.1" y="124.8">NRST</text>
<text x="88.7" y="129.8">D8</text>
<text x="205.8" y="137.5">A0</text>
<text x="241.4" y="137.5">D5</text>
<text x="241.4" y="134.9">D6</text>
<text x="241.4" y="132.4">D7</text>
<text x="205.8" y="140">A1</text>
<text x="205.8" y="142.6">A2</text>
<text x="241.4" y="142.6">D3</text>
<text x="241.4" y="140">D4</text>
<text x="149.9" y="147.7">GND</text>
<text x="205.8" y="145.1">A3</text>
<text x="205.8" y="147.7">A4</text>
<text x="241.4" y="147.7">TX</text>
<text x="241.4" y="145.1">D2</text>
<text x="32.9" y="152.7">GND</text>
<text x="48.2" y="152.7">GND</text>
<text x="205.8" y="150.2">A5</text>
<text x="241.4" y="150.2">RX</text>
<text x="15" y="156.5">NRESET</text>
<text x="88.7" y="165.4">D9</text>
<text x="32.9" y="188.3">GND</text>
<text x="48.2" y="188.3">GND</text>
</g>
<g font-size="2.2" fill="#0e0e0e">
<text x="43" y="23.1">高高高高高高高高高，直直直直直高直</text>
<text x="43" y="20.5">高高高高高高高高高，直用用用用高高高用</text>
<text x="137.1" y="61.2">伍伍伍613 006 111 21</text>
<text x="12.4" y="117.1">模模模模模模模模模3V</text>
<text x="12.4" y="114.6">直用用用模高PWRKEY 信信模信1秒秒秒秒秒秒秒秒。</text>
<text x="90.8" y="115.4">伍伍伍613 002 111 21</text>
<text x="149.8" y="122.2">引引arduino</text>
<text x="12.4" y="193.4">当NRESET引引引高高高引引引模模引引，此引引模此模模模模模模</text>
</g>
</svg>
